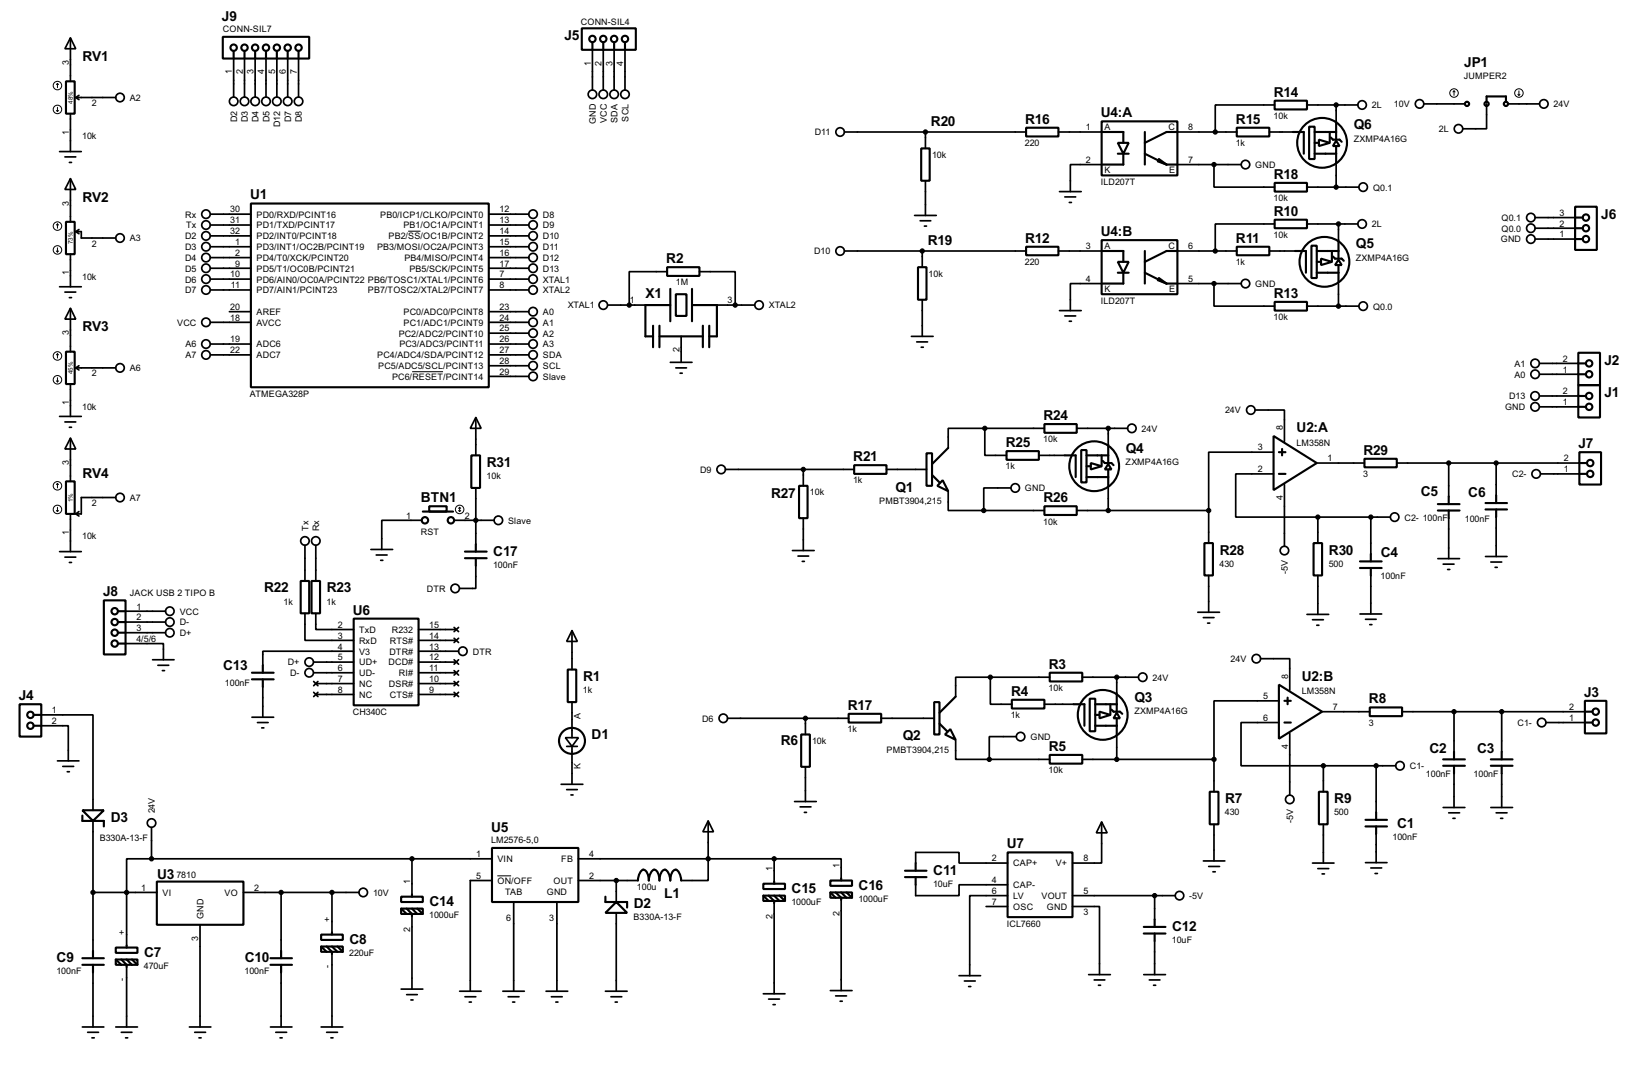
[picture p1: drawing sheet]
<svg xmlns="http://www.w3.org/2000/svg" width="383mm" height="256mm" viewBox="0 0 383 256" stroke-linecap="round" stroke-linejoin="round" font-family="sans-serif">
<g fill="none" stroke="#000" stroke-width=".4">
<path d="M16.6 8.9l1.2 2.6h-2.5zM16.6 8.9v10.2M54.9 13.8v9M57.5 13.8v9M60 13.8v9M62.5 13.8v9M65.1 13.8v9M67.6 13.8v9M70.2 13.8v9M139.2 11.7v9.4M141.8 11.7v9.4M144.3 11.7v9.4"/>
<path d="M146.9 11.7v9.4M14 35.6h5.1M15.3 36.9h2.5M16.3 38.2h.5M16.6 26.7v8.9M17.8 22.9h9.4M17.8 22.9l.8 .5M18.6 22.4l-.8 .5M198.4 31h42.7M217.5 31v3.9M248.7 31h10.2M258.9 38.7h-7.4v6.3"/>
<path d="M276.7 31h13.9M276.7 38.7h14.9M285.3 38.7v5.3h14.2M298.3 31h5.5M299.5 24.7h-13.9v6.3M307.1 24.7h12M314 24.7v3.8M314 38.7v5.3M334.6 24.4h9.6M349.3 24.4v5.9h-5.6M354.4 24.4h7.4M16.6 42l1.2 2.5h-2.5z"/>
<path d="M16.6 42v10.1M16.6 59.7v7.7M17.8 54.4h1.3v1.5h8.1M17.8 54.4l.8 .5M18.6 53.9l-.8 .5M49.5 50.3h9.5M49.5 52.9h9.5M49.5 58h9.5M49.5 55.4h9.5M114.9 50.3h9.4M114.9 52.9h9.4M114.9 58h9.4"/>
<path d="M114.9 55.4h9.4M198.4 59h42.7M214.9 50.6h5.1M216.2 51.9h2.5M216.7 59v3.8M217.2 53.1h.5M217.5 42.5v8.1M248.7 59h10.2M249 45h5.1M250.2 46.3h2.6M251.3 47.6h.5M276.7 59h13.9"/>
<path d="M298.3 59h6M299.5 52.6h-13.9v6.4M307.1 52.6h12M307.1 44h12.2M314.5 52.6v3.8M360.7 56.2h9.4M360.7 53.6h9.4M360.7 51.1h9.4M14 67.4h5.1M15.3 68.6h2.5M16.3 69.9h.5M16.6 72.4l1.2 2.6h-2.5z"/>
<path d="M16.6 72.4v10.2M49.5 65.6h9.5M49.5 63h9.5M49.5 60.5h9.5M49.5 68.1h9.5M49.5 75.7h9.5M53.9 73.2h5.1M114.9 65.6h9.4M114.9 63h9.4M114.9 60.5h9.4M114.9 68.1h9.4M114.9 78.3h9.4"/>
<path d="M114.9 75.7h9.4M114.9 73.2h9.4M142.8 71.7h8.9M156.8 63.8h-8.9v7.9M160.1 79v6.1M164.4 63.8h8.4v7.9M168.5 71.7h8.8M214.2 79h5.1M216.7 70.4v8.6M249 73h5.1M250.2 74.2h2.6M251.3 75.5h.5"/>
<path d="M258.9 66.6h-7.4v6.4M276.7 66.6h14.9M285.3 66.6v5.3h14.2M307.1 71.9h12.2M314.5 66.6v5.3M14 97.8h5.1M15.3 99.1h2.5M16.6 90.2v7.6M17.8 86.4h9.4M17.8 86.4l.8 .5M18.6 85.9l-.8 .5M49.5 83.4h9.5"/>
<path d="M49.5 80.8h9.5M111.8 98.1l1.3 2.5h-2.6zM111.8 98.1v8.9M114.9 88.4h9.4M114.9 85.9h9.4M114.9 83.4h9.4M114.9 80.8h9.4M157.5 85.1h5.1M158.8 86.4h2.5M159.8 87.7h.5M215.4 80.3h2.6M216.5 81.6h.5"/>
<path d="M294.9 96.3h6.9v7.4M361.8 95.6h9.1M361.8 93h9.1M361.8 87.9h9.1M361.8 85.4h9.1M16.3 100.4h.5M16.6 102.9l1.2 2.6h-2.5zM16.6 102.9v10.2M27.2 116.9h-8.1v3.8h-1.3M111.8 114.6v13.2M170.5 110.3h30.2M188.8 110.3v3.8"/>
<path d="M208.3 110.3h9.4M222.8 115.4v4.5h8.4M231.2 119.9h14.2M231.4 100.6v6.4h5.1M231.4 100.6h-8.6v4.6M231.4 100.6h14M237.5 114.6h-6.3v5.3M244.1 107h6.1M253 100.6h12M253 119.9h31M260.4 100.6v3.8M260.4 114.6v5.3"/>
<path d="M284 119.9v7.7M299.3 111.3h-8.9v10.2h19.3M299.3 106.2h-15.3v13.7M301.8 113.8v14.5M309.4 108.8h11.2M328.2 108.8h42.9M340.4 108.8v7.8M351.6 108.8v7.6M362 111.3h9.1M14 129.6h5.1M15.3 130.9h2.5M16.3 132.1h.5"/>
<path d="M16.6 120.7v8.9M17.8 120.7l.8 .5M18.6 120.2l-.8 .5M71.7 128.1v8.4M74.2 128.1v8.4M87.2 129.1h5.1M88.4 130.4h2.6M89.5 131.6h.5M99.1 122.2h-9.4v6.9M106.7 122.2h9.4M111.8 132.9v5.3h-3.8M186.2 129.3h5.1"/>
<path d="M187.5 130.6h2.5M188.5 131.9h.5M188.8 121.7v7.6M284 135.2v8.6M309.7 121.5v6.1M309.7 135.2v9.1M309.7 121.5h17M322.1 121.5v8.6M322.1 135.2v9M337.9 131.2h5.1M339.1 132.5h2.6M340.2 133.8h.5"/>
<path d="M340.4 121.7v9.5M349.1 130.7h5M350.3 132h2.6M351.3 133.3h.5M351.6 121.5v9.2M29.5 151.2h8.9v3.8M29.5 146.1h9.4M29.5 148.6h9.4M29.5 143.6h9.4M35.9 155h5M37.1 156.3h2.6M38.2 157.5h.5"/>
<path d="M71.7 144.1v6.3h11.4M73.7 155.5h9.4M73.7 158h9.4M74.2 144.1v3.8h8.9M83.1 153h-21.3v3.3M98.4 155.5h8.8M98.4 158h8.8M98.4 147.9h8.8M98.4 150.4h8.8M98.4 153h9.4M106.7 157.5l1.1 1.1M106.7 155l1.1 1"/>
<path d="M106.7 149.9l1.1 1M106.7 147.4l1.1 1M107.8 157.5l-1.1 1.1M107.8 155l-1.1 1M107.8 149.9l-1.1 1M107.8 147.4l-1.1 1M134.4 148.1l1.3 2.6h-2.5zM134.4 148.1v9.2M232.7 159.1v6.3h5.1M232.7 159.1h-8.1v4.5M232.7 159.1h14M254.3 159.1h13.2"/>
<path d="M262.4 159.1v3.8M281.5 143.8h5.1M282.8 145.1h2.5M283.8 146.4h.5M296.2 154.7h6.9v7.4M307.1 144.3h5.1M308.4 145.6h2.6M309.4 146.9h.5M319.6 144.2h5.1M320.9 145.5h2.5M321.9 146.7h.5M9.7 167.9h12.2v22.4"/>
<path d="M9.7 170.5h6.4v8.2M13.5 178.7h5.1M59.2 168.5h5.1M60.5 169.7h2.5M61.5 171h.5M61.8 161.3v7.2M73.7 160.1l1 1M73.7 162.6l1 1M74.2 160.6h8.9M74.2 163.1h8.9M74.7 160.1l-1 1M74.7 162.6l-1 1"/>
<path d="M98.4 160.6h8.8M98.4 163.1h8.8M106.7 162.6l1.1 1M106.7 160.1l1.1 1M107.8 162.6l-1.1 1M107.8 160.1l-1.1 1M132.9 173.3h3l-1.5 2zM133.2 175.3h2.5M134.4 164.9v8.4M134.4 175.3v8.9M171 168.7h28.4M189.3 168.7v3.8"/>
<path d="M207.1 168.7h12.4M224.6 173.8v4.6h7.9M232.5 178.4h14.2M238.8 173h-6.3v5.4M245.4 165.4h6.9M254.3 178.4h31M262.4 173v5.4M285.3 178.4v7.6M300.5 169.7h-8.9v10.2h19.4M300.5 164.6h-15.2v13.8M303.1 172.3v14.4M310.7 167.2h11.2"/>
<path d="M311 179.9v6.1M311 179.9h17M323.4 179.9v10.9M329.5 167.2h42.9M341.7 167.2v9.4M352.9 167.2v9.4M363.3 169.7h9.1M14.8 180h2.5M15.8 181.3h.5M21.9 192.8v30.5M35.6 194.4v7.3M131.9 184.2h5.1"/>
<path d="M133.2 185.5h2.5M134.2 186.7h.5M166.4 192.8l1.3 2.6h-2.5zM166.4 192.8v14h-6.3M186.7 188.3h5.1M188 189.5h2.6M189 190.8h.5M189.3 180.1v8.2M258.9 193.1l1.3 2.5h-2.6zM258.9 193.1v9.6h-6.9M285.3 193.6v8.6M311 193.6v9.1"/>
<path d="M323.4 195.9v6.7M339.1 189.7h5.1M340.4 190.9h2.6M341.4 192.2h.5M341.7 181.7v8M350.3 189.7h5.1M351.6 190.9h2.5M352.6 192.2h.5M352.9 181.7v8M21.9 209.6h15M35.6 201.7h-5.8v20.4M35.6 201.7h80"/>
<path d="M47 217.2v24M57.2 209.6h27.2M66.1 209.6v13.7M78 209.6v9.4M96.8 201.7v8.4M96.8 215.2v17.1M115.6 206.8h-5.1v26M120.7 211.9v20.9M130.9 211.9v20.9M135.9 206.8h14M135.9 201.7h46M144.8 206.8v5.1"/>
<path d="M144.8 214.4v18.4M181.9 201.7h15.8v4.6M181.9 201.7v5.4M181.9 212.1v21.3M197.7 211.4v21.3M215.2 202.7v-2.5h10.2v2.5h11.4M215.2 207.8v2.6h10.2v-2.6h11.4M231.7 212.9h5.1M236.8 210.4h-8.9v18.8M252 212.9h6.4v16M252 210.4h24.2M271.3 210.4v5.6"/>
<path d="M282.8 202.2h5M284 203.5h2.6M285 204.8h.6M308.4 202.7h5.1M309.7 204h2.5M310.7 205.3h.5M320.9 202.6h5M322.1 203.9h2.6M323.1 205.2h.6M21.9 228.4v12.8M29.8 227.1v14.1M66.1 228.4v12.8"/>
<path d="M78 224.1v17.1M94.3 232.3h5.1M95.6 233.6h2.5M96.6 234.9h.5M108 232.8h5.1M109.3 234.1h2.5M110.3 235.4h.5M118.2 232.8h5M119.4 234.1h2.6M120.5 235.4h.5M128.3 232.8h5.1M129.6 234.1h2.5"/>
<path d="M130.6 235.4h.5M142.3 232.8h5.1M143.6 234.1h2.5M144.6 235.4h.5M179.4 233.4h5.1M180.6 234.7h2.6M181.7 236h.5M195.1 232.7h5.1M196.4 233.9h2.5M197.4 235.2h.5M225.4 229.2h5M226.6 230.4h2.6"/>
<path d="M227.6 231.7h.5M255.8 228.9h5.1M257.1 230.2h2.5M258.1 231.4h.5M268.8 228.9h5.1M270.1 230.2h2.5M271.1 231.4h.5M271.3 221v7.9M19.4 241.2h5M20.6 242.5h2.6M21.6 243.8h.6M27.2 241.2h5.1"/>
<path d="M28.5 242.5h2.5M29.5 243.8h.5M44.5 241.2h5.1M45.8 242.5h2.5M46.8 243.8h.5M63.6 241.2h5M64.8 242.5h2.6M65.8 243.8h.5M75.5 241.2h5.1M76.8 242.5h2.5M77.8 243.8h.5"/>
<circle cx="28.2" cy="22.9" r="1"/>
<circle cx="54.9" cy="23.8" r="1"/>
<circle cx="57.4" cy="23.8" r="1"/>
<circle cx="59.9" cy="23.8" r="1"/>
<circle cx="62.5" cy="23.8" r="1"/>
<circle cx="65" cy="23.8" r="1"/>
<circle cx="67.6" cy="23.8" r="1"/>
<circle cx="70.1" cy="23.8" r="1"/>
<circle cx="139.2" cy="22.2" r="1"/>
<circle cx="141.7" cy="22.2" r="1"/>
<circle cx="144.3" cy="22.2" r="1"/>
<circle cx="146.8" cy="22.2" r="1"/>
<circle cx="197.4" cy="31" r="1"/>
<circle cx="292.6" cy="38.7" r="1"/>
<circle cx="320" cy="24.7" r="1"/>
<circle cx="333.5" cy="24.4" r="1"/>
<circle cx="342.7" cy="30.3" r="1"/>
<circle cx="362.7" cy="24.4" r="1"/>
<circle cx="28.2" cy="55.9" r="1"/>
<circle cx="48.4" cy="50.3" r="1"/>
<circle cx="48.4" cy="52.9" r="1"/>
<circle cx="48.4" cy="55.4" r="1"/>
<circle cx="48.4" cy="58" r="1"/>
<circle cx="125.2" cy="50.3" r="1"/>
<circle cx="125.2" cy="58" r="1"/>
<circle cx="125.2" cy="52.9" r="1"/>
<circle cx="125.2" cy="55.4" r="1"/>
<circle cx="197.4" cy="59" r="1"/>
<circle cx="320" cy="52.6" r="1"/>
<circle cx="320.3" cy="44" r="1"/>
<circle cx="359.7" cy="51.1" r="1"/>
<circle cx="359.7" cy="56.2" r="1"/>
<circle cx="359.7" cy="53.6" r="1"/>
<circle cx="48.4" cy="75.7" r="1"/>
<circle cx="48.4" cy="63" r="1"/>
<circle cx="48.4" cy="60.5" r="1"/>
<circle cx="48.4" cy="68.1" r="1"/>
<circle cx="48.4" cy="65.6" r="1"/>
<circle cx="125.2" cy="60.5" r="1"/>
<circle cx="125.2" cy="78.3" r="1"/>
<circle cx="125.2" cy="75.7" r="1"/>
<circle cx="125.2" cy="63" r="1"/>
<circle cx="125.2" cy="68.1" r="1"/>
<circle cx="125.2" cy="65.6" r="1"/>
<circle cx="125.2" cy="73.2" r="1"/>
<circle cx="141.7" cy="71.7" r="1"/>
<circle cx="178.3" cy="71.7" r="1"/>
<circle cx="292.6" cy="66.6" r="1"/>
<circle cx="320.3" cy="71.9" r="1"/>
<circle cx="28.2" cy="86.4" r="1"/>
<circle cx="48.4" cy="80.8" r="1"/>
<circle cx="48.4" cy="83.4" r="1"/>
<circle cx="125.2" cy="80.8" r="1"/>
<circle cx="125.2" cy="85.9" r="1"/>
<circle cx="125.2" cy="88.4" r="1"/>
<circle cx="125.2" cy="83.4" r="1"/>
<circle cx="293.9" cy="96.3" r="1"/>
<circle cx="360.7" cy="95.6" r="1"/>
<circle cx="360.7" cy="87.9" r="1"/>
<circle cx="360.7" cy="85.4" r="1"/>
<circle cx="360.7" cy="93" r="1"/>
<circle cx="28.2" cy="116.9" r="1"/>
<circle cx="169.4" cy="110.3" r="1"/>
<circle cx="238.5" cy="114.6" r="1"/>
<circle cx="265.9" cy="100.6" r="1"/>
<circle cx="360.9" cy="111.3" r="1"/>
<circle cx="71.6" cy="127.1" r="1"/>
<circle cx="74.2" cy="127.1" r="1"/>
<circle cx="106.9" cy="138.2" r="1"/>
<circle cx="117.1" cy="122.2" r="1"/>
<circle cx="301.8" cy="129.3" r="1"/>
<circle cx="327.7" cy="121.5" r="1"/>
<circle cx="39.9" cy="143.6" r="1"/>
<circle cx="39.9" cy="146.1" r="1"/>
<circle cx="39.9" cy="148.6" r="1"/>
<circle cx="72.6" cy="158" r="1"/>
<circle cx="72.6" cy="155.5" r="1"/>
<circle cx="108.7" cy="153" r="1"/>
<circle cx="268.5" cy="159.1" r="1"/>
<circle cx="295.2" cy="154.7" r="1"/>
<circle cx="169.9" cy="168.7" r="1"/>
<circle cx="239.8" cy="173" r="1"/>
<circle cx="328.9" cy="179.9" r="1"/>
<circle cx="362.2" cy="169.7" r="1"/>
<circle cx="35.6" cy="193.3" r="1"/>
<circle cx="303" cy="187.8" r="1"/>
<circle cx="85.3" cy="209.6" r="1"/>
<circle cx="277.1" cy="210.4" r="1"/>
</g>
<g fill="none" stroke="#000" stroke-width=".5">
<path d="M15.5 19.1h2.1v7.6h-2.1zM52.4 8.7h20.3v5.1h-20.3zM54.9 12v1.8M57.5 12v1.8M60 12v1.8M62.5 12v1.8M65.1 12v1.8M67.6 12v1.8M70.2 12v1.8M136.7 6.7h12.7v5h-12.7zM139.2 10v1.7M141.8 10v1.7"/>
<path d="M144.3 10v1.7M146.9 10v1.7M216.5 34.9h2v7.6h-2zM241.1 30h7.6v2.1h-7.6zM258.9 28.5h17.8v12.7h-17.8zM258.9 31h5.1v2.6M262.7 33.6h2.5l-1.2 2.5zM262.7 36.1h2.5M264 36.1v2.6h-5.1M269 31v7.7M269 36.1l5.1 2.6M272.1 37.9l2 .8"/>
<path d="M272.3 37.4l1.8 1.3M274.1 38.7h2.6M276.7 31h-2.6l-5.1 2.6M290.6 30h7.7v2.1h-7.7zM299.5 23.7h7.6v2h-7.6zM303.8 31h2.6v5.1M307.6 29.8h1.3v7.6h-1.3zM308.9 36.1h5.1M308.9 31h5.1M308.9 33.6h1M309.9 32.8l2.6 .8-2.6 .7zM312.5 31v2.6"/>
<path d="M312.7 32.3l.5 .5h1.6l.5 .5M314 33.1l.8 1.2h-1.6zM314 28.5v4.3M314 34.3v4.1M349.3 23.9v-1.2h4.6v1.2M15.5 52.1h2.1v7.6h-2.1zM59 47.8h55.9v43.2h-55.9zM241.1 58h7.6v2h-7.6zM258.9 56.4h17.8v12.7h-17.8zM258.9 59h5.1v2.5M269 59v7.6M276.7 59h-2.6l-5.1 2.5"/>
<path d="M290.6 58h7.7v2h-7.7zM299.5 51.6h7.6v2h-7.6zM299.5 43h7.6v2h-7.6zM304.3 59h2.6v5.1M308.2 57.7h1.2v7.6h-1.2zM309.4 59h5.1M313 59v2.5M314.5 56.4v4.4M370.1 48.6h5.1v10.1h-5.1zM370.1 56.2h1.8M370.1 53.6h1.8M370.1 51.1h1.8"/>
<path d="M153.5 76.5v5.1M155 76.5v5.1M155 79h10.2M156.8 62.8h7.6v2h-7.6zM157.5 67.9v7.6M157.5 71.7h-5.8v7.3h1.8M158.8 69.1h2.5v5.1h-2.5zM162.6 67.9v7.6M162.6 71.7h5.9v7.3h-1.8M165.2 76.5v5.1M166.7 76.5v5.1M215.7 62.8h2v7.6h-2z"/>
<path d="M262.7 61.5h2.5l-1.2 2.6zM262.7 64.1h2.5M264 64.1v2.5h-5.1M269 64.1l5.1 2.5M272.1 65.8l2 .8M272.3 65.3l1.8 1.3M274.1 66.6h2.6M299.5 70.9h7.6v2.1h-7.6zM309.4 64.1h5.1M309.4 61.5h1M310.4 60.8l2.6 .7-2.6 .8zM313.2 60.3l.5 .5h1.6l.5 .5"/>
<path d="M314.5 61l.8 1.3h-1.6zM314.5 62.3v4M15.5 82.6h2.1v7.6h-2.1zM245.4 99.6h7.6v2.1h-7.6zM370.9 90.5h5.1v7.6h-5.1zM370.9 82.9h5.1v7.6h-5.1zM370.9 95.6h1.8M370.9 93h1.8M370.9 87.9h1.8M370.9 85.4h1.8M15.5 113.1h2.1v7.6h-2.1zM100.9 118.9h4.1v1.3h-4.1z"/>
<path d="M110.8 107h2v7.6h-2zM187.8 114.1h2v7.6h-2zM200.7 109.3h7.6v2h-7.6zM217.7 106.5h1.3v7.6h-1.3zM219 111.6l1.8 1.7M221.5 112.8l1.3 2.6-2.5-1.3zM222.8 105.2l-3.8 3.8M236.5 106h7.6v2h-7.6zM245.4 118.9h7.6v2.1h-7.6zM250.2 107h2.6v5.1M254.1 105.7h1.2v7.6h-1.2zM255.3 107h5.1"/>
<path d="M255.3 112.1h5.1M255.3 109.5h1M256.3 108.8l2.6 .7-2.6 .8zM258.9 107v2.5M259.1 108.3l.5 .5h1.6l.5 .5M260.4 109l.8 1.3h-1.6zM260.4 104.4v4.4M260.4 110.3v4.1M299.3 102.4l10.1 6.4-10.1 6.3zM300.5 111.3h1.6M300.5 106.2h1.6M301.3 105.5v1.5"/>
<path d="M320.6 107.8h7.6v2h-7.6zM337.9 118.4h5.1M337.9 119.9h5.1M340.4 116.6v1.8M340.4 119.9v1.8M349.1 118.2h5M349.1 119.7h5M351.6 116.4v1.8M351.6 119.7v1.8M371.1 106.2h5.1v7.6h-5.1zM371.1 111.3h1.8M371.1 108.8h1.8"/>
<path d="M70.7 136.5h2v7.6h-2zM73.2 136.5h2v7.6h-2zM99.4 120.2h7.1M109.3 129.6h5.1M109.3 131.1h5.1M111.8 127.8v1.8M111.8 131.1v1.8M283 127.6h2v7.6h-2zM308.7 127.6h2v7.6h-2zM319.6 131.9h5.1M319.6 133.4h5.1M322.1 130.1v1.8"/>
<path d="M322.1 133.4v1.8M24.4 141h5.1v12.7h-5.1zM27.7 143.6h1.8M27.7 146.1h1.8M27.7 148.6h1.8M27.7 151.2h1.8M59.2 158h5.1M59.2 159.6h5.1M61.8 156.3v1.7M61.8 159.6v1.7M83.1 145.3h15.3v20.4h-15.3zM133.4 157.3h2v7.6h-2z"/>
<path d="M246.7 158h7.6v2.1h-7.6zM4.6 165.4h5.1v7.6h-5.1zM7.9 167.9h1.8M7.9 170.5h1.8M188.3 172.5h2v7.6h-2zM199.4 167.7h7.7v2h-7.7zM219.5 164.9h1.3v7.6h-1.3zM220.8 170l1.8 1.8M222.1 172.5l1.2-1.2 1.3 2.5zM224.6 163.6l-3.8 3.8M237.8 164.4h7.6v2h-7.6zM246.7 177.3h7.6v2.1h-7.6z"/>
<path d="M252.3 165.4h2.5v5.1M256.1 164.1h1.3v7.7h-1.3zM257.4 167.9h1M257.4 170.5h5M257.4 165.4h5M258.4 167.2l2.5 .7-2.5 .8zM260.9 165.4v2.5M261.2 166.7l.5 .5h1.5l.5 .5M262.4 167.4l.8 1.3h-1.5zM262.4 162.9v4.3M262.4 168.7v4.1M300.5 160.8l10.2 6.4-10.2 6.3z"/>
<path d="M301.8 169.7h1.5M301.8 164.6h1.5M302.6 163.9v1.5M321.9 166.2h7.6v2h-7.6zM339.1 178.4h5.1M339.1 179.9h5.1M341.7 176.6v1.8M341.7 179.9v1.8M350.3 178.4h5.1M350.3 179.9h5.1M352.9 176.6v1.8M352.9 179.9v1.8"/>
<path d="M372.4 164.6h5.1v7.7h-5.1zM372.4 169.7h1.8M372.4 167.2h1.8M19.4 190.3h5l-2.5 2.5zM19.4 191.6v1.2h5v1.3M115.6 199.2h20.3v12.7h-20.3zM284.3 186h2v7.6h-2zM309.9 186h2.1v7.6h-2.1zM320.9 192.6h5M320.9 194.1h5M323.4 190.8v1.8M323.4 194.1v1.8"/>
<path d="M36.9 207.1h20.3v10.1h-20.3zM75.5 219.5h5.1v1.3h-5.1zM78 219v.5M94.3 210.6h5.1v1.3h-5.1zM94.3 213.4h5.1v1.3h-5.1zM94.3 213.4l1.3 1.3M95.6 213.4l1.2 1.3v.5M96.8 210.1v.5M96.8 213.4l1.3 1.3M98.1 213.4l1.3 1.3M142.3 210.6v1.3h5.1v1.3M144.8 211.9l2.6 2.5h-5.1z"/>
<path d="M149.9 206.8a2.68 2.68 0 0 1 1.3-2.5 2.33 2.33 0 0 1 1.3 2.5 2.68 2.68 0 0 1 1.2-2.5 2.31 2.31 0 0 1 1.3 2.5 2.33 2.33 0 0 1 1.3-2.5 2.68 2.68 0 0 1 1.2 2.5 2.27 2.27 0 0 1 1.3-2.5 2.68 2.68 0 0 1 1.3 2.5M179.4 207.6h5.1v1.2h-5.1zM179.4 210.4h5.1v1.2h-5.1zM179.4 210.4l1.2 1.2M180.6 210.4l1.3 1.2v.5M181.9 207.1v.5M181.9 210.4l1.3 1.2M183.2 210.4l1.3 1.2M195.1 206.8h5.1v1.3h-5.1zM195.1 209.6h5.1v1.3h-5.1zM195.1 209.6l1.3 1.3M196.4 209.6l1.3 1.3v.5"/>
<path d="M197.7 206.3v.5M197.7 209.6l1.2 1.3M198.9 209.6l1.3 1.3M212.7 204.5h5M212.7 206h5M215.2 202.7v1.8M215.2 206v1.8M236.8 200.2h15.2v15.2h-15.2zM268.8 217.7h5.1M268.8 219.3h5.1M271.3 216v1.7M271.3 219.3v1.7"/>
<path d="M19.4 225.1h5M19.4 226.6h5M21.9 223.3v1.8M21.9 226.6v1.8M27.2 222.6h5.1v1.2h-5.1zM27.2 225.4h5.1v1.2h-5.1zM27.2 225.4l1.3 1.2M28.5 225.4l1.3 1.2v.5M29.8 222.1v.5M29.8 225.4l1.2 1.2M31 225.4l1.3 1.2M63.6 225.1h5"/>
<path d="M63.6 226.6h5M66.1 223.3v1.8M66.1 226.6v1.8M75.5 222.3h5.1v1.3h-5.1zM75.5 222.3l1.3 1.3M76.8 222.3l1.2 1.3v.5M78 222.3l1.3 1.3M79.3 222.3l1.3 1.3"/>
<circle cx="54.9" cy="11.2" r=".75"/>
<circle cx="57.4" cy="11.2" r=".75"/>
<circle cx="59.9" cy="11.2" r=".75"/>
<circle cx="62.5" cy="11.2" r=".75"/>
<circle cx="65" cy="11.2" r=".75"/>
<circle cx="67.6" cy="11.2" r=".75"/>
<circle cx="70.1" cy="11.2" r=".75"/>
<circle cx="139.2" cy="9.2" r=".75"/>
<circle cx="141.7" cy="9.2" r=".75"/>
<circle cx="144.3" cy="9.2" r=".75"/>
<circle cx="146.8" cy="9.2" r=".75"/>
<circle cx="310.6" cy="33.6" r="5.9"/>
<circle cx="344.7" cy="24.4" r=".5"/>
<circle cx="349.3" cy="24.4" r=".5"/>
<circle cx="353.8" cy="24.4" r=".5"/>
<circle cx="372.6" cy="53.6" r=".75"/>
<circle cx="372.6" cy="51.1" r=".75"/>
<circle cx="372.6" cy="56.2" r=".75"/>
<circle cx="311.2" cy="61.5" r="5.9"/>
<circle cx="373.4" cy="95.6" r=".75"/>
<circle cx="373.4" cy="87.9" r=".75"/>
<circle cx="373.4" cy="85.4" r=".75"/>
<circle cx="373.4" cy="93" r=".75"/>
<circle cx="257.1" cy="109.5" r="5.9"/>
<circle cx="373.6" cy="111.3" r=".75"/>
<circle cx="373.6" cy="108.8" r=".75"/>
<circle cx="99.8" cy="122.2" r=".75"/>
<circle cx="105.9" cy="122.2" r=".75"/>
<circle cx="26.9" cy="143.6" r=".75"/>
<circle cx="26.9" cy="146.1" r=".75"/>
<circle cx="26.9" cy="148.6" r=".75"/>
<circle cx="26.9" cy="151.2" r=".75"/>
<circle cx="7.1" cy="167.9" r=".75"/>
<circle cx="7.1" cy="170.5" r=".75"/>
<circle cx="134.4" cy="174" r="3.1"/>
<circle cx="259.1" cy="167.9" r="5.9"/>
<circle cx="374.9" cy="167.2" r=".75"/>
<circle cx="374.9" cy="169.7" r=".75"/>
</g>
<g fill="none" stroke="#000" stroke-width=".23">
<path d="M13.5 19.6l-.2 .3M13.5 19.6l.3 .3M13.5 19.6v1M13.3 26l.2 .2M13.5 25.2v1M13.8 26l-.3 .2M341.7 21.4l-.3 .2M341.7 21.4l.2 .2M341.7 21.4v1M356.7 22.2l.2 .2M356.9 21.4v1M357.2 22.2l-.3 .2"/>
<path d="M13.3 59l.2 .2M13.5 52.6v1M13.5 58.2v1M13.5 52.6l-.2 .3M13.5 52.6l.3 .3M13.8 59l-.3 .2M95.9 54.3h2.9M13.3 89.5l.2 .2M13.5 83.1v1M13.5 88.7v1M13.5 83.1l-.2 .3M13.5 83.1l.3 .3"/>
<path d="M13.8 89.5l-.3 .2M96.9 87.3h7.2M13.3 119.9l.2 .3M13.5 113.6v1M13.5 119.2v1M13.5 113.6l-.2 .2M13.5 113.6l.3 .2M13.8 119.9l-.3 .3M107.8 119.9l.2 .3M108 119.2v1M108 119.2l-.2 .2M108 119.2l.3 .2"/>
<path d="M108.3 119.9l-.3 .3M116.9 205.7h3.2"/>
<circle cx="13.5" cy="25.7" r="1"/>
<circle cx="13.5" cy="20.1" r="1"/>
<circle cx="341.6" cy="21.9" r="1"/>
<circle cx="356.9" cy="21.9" r="1"/>
<circle cx="13.5" cy="58.7" r="1"/>
<circle cx="13.5" cy="53.1" r="1"/>
<circle cx="13.5" cy="83.6" r="1"/>
<circle cx="13.5" cy="89.2" r="1"/>
<circle cx="13.5" cy="114.1" r="1"/>
<circle cx="13.5" cy="119.7" r="1"/>
<circle cx="108" cy="119.7" r="1"/>
</g>
<g fill="#000" stroke="#000" stroke-width=".25">
<circle cx="217.4" cy="31" r=".5"/>
<circle cx="285.2" cy="38.7" r=".5"/>
<circle cx="285.5" cy="31" r=".5"/>
<circle cx="313.9" cy="24.7" r=".5"/>
<circle cx="216.7" cy="59" r=".5"/>
<circle cx="285.5" cy="59" r=".5"/>
<circle cx="313.9" cy="44" r=".5"/>
<circle cx="314.5" cy="52.6" r=".5"/>
<circle cx="147.8" cy="71.7" r=".5"/>
<circle cx="172.7" cy="71.7" r=".5"/>
<circle cx="285.2" cy="66.6" r=".5"/>
<circle cx="314.5" cy="71.9" r=".5"/>
<circle cx="188.7" cy="110.3" r=".5"/>
<circle cx="231.1" cy="119.9" r=".5"/>
<circle cx="231.4" cy="100.6" r=".5"/>
<circle cx="260.4" cy="119.9" r=".5"/>
<circle cx="260.4" cy="100.6" r=".5"/>
<circle cx="284" cy="119.9" r=".5"/>
<circle cx="340.4" cy="108.8" r=".5"/>
<circle cx="351.5" cy="108.8" r=".5"/>
<circle cx="111.8" cy="122.2" r=".5"/>
<circle cx="309.6" cy="121.5" r=".5"/>
<circle cx="322.1" cy="121.5" r=".5"/>
<circle cx="232.7" cy="159.1" r=".5"/>
<circle cx="262.4" cy="159.1" r=".5"/>
<circle cx="189.2" cy="168.7" r=".5"/>
<circle cx="232.4" cy="178.4" r=".5"/>
<circle cx="262.4" cy="178.4" r=".5"/>
<circle cx="285.2" cy="178.4" r=".5"/>
<circle cx="310.9" cy="179.9" r=".5"/>
<circle cx="323.3" cy="179.9" r=".5"/>
<circle cx="341.6" cy="167.2" r=".5"/>
<circle cx="352.8" cy="167.2" r=".5"/>
<circle cx="21.8" cy="209.6" r=".5"/>
<circle cx="29.7" cy="209.6" r=".5"/>
<circle cx="35.6" cy="201.7" r=".5"/>
<circle cx="66" cy="209.6" r=".5"/>
<circle cx="78" cy="209.6" r=".5"/>
<circle cx="96.8" cy="201.7" r=".5"/>
<circle cx="144.8" cy="206.8" r=".5"/>
<circle cx="166.4" cy="201.7" r=".5"/>
<circle cx="181.9" cy="201.7" r=".5"/>
<circle cx="271.3" cy="210.4" r=".5"/>
</g>
<g font-size="3.6">
<text x="52.2" y="5">J9</text>
<text x="132.7" y="9.4">J5</text>
<text x="19.4" y="14.4">RV1</text>
<text x="344" y="15.7">JP1</text>
<text x="299.3" y="22.7">R14</text>
<text x="218.8" y="29.6">R20</text>
<text x="240.9" y="29">R16</text>
<text x="258.7" y="27.5">U4:A</text>
<text x="290.4" y="29">R15</text>
<text x="318.1" y="30.4">Q6</text>
<text x="299.3" y="42">R18</text>
<text x="19.4" y="47.4">RV2</text>
<text x="58.8" y="46.9">U1</text>
<text x="299.3" y="50.7">R10</text>
<text x="376.3" y="51.4">J6</text>
<text x="218" y="57.6">R19</text>
<text x="240.9" y="57">R12</text>
<text x="258.7" y="55.4">U4:B</text>
<text x="290.4" y="57">R11</text>
<text x="318.6" y="58.4">Q5</text>
<text x="156.6" y="61.8">R2</text>
<text x="151.7" y="70.1">X1</text>
<text x="299.3" y="69.9">R13</text>
<text x="19.4" y="77.9">RV3</text>
<text x="377" y="85.7">J2</text>
<text x="377" y="93.3">J1</text>
<text x="245.2" y="98.7">R24</text>
<text x="304.7" y="101.5">U2:A</text>
<text x="236.3" y="105">R25</text>
<text x="264.5" y="106.4">Q4</text>
<text x="320.4" y="106.8">R29</text>
<text x="370.9" y="105.3">J7</text>
<text x="19.4" y="112.2">RV4</text>
<text x="114.4" y="109.7">R31</text>
<text x="200.5" y="108.3">R21</text>
<text x="98.9" y="118">BTN1</text>
<text x="181.2" y="117.1">R27</text>
<text x="210.4" y="115.5">Q1</text>
<text x="245.2" y="118">R26</text>
<text x="333.9" y="116.5">C5</text>
<text x="345" y="116.8">C6</text>
<text x="115.9" y="130.5">C17</text>
<text x="286.6" y="130.3">R28</text>
<text x="312.3" y="130.3">R30</text>
<text x="324.5" y="130.8">C4</text>
<text x="24.2" y="140.1">J8</text>
<text x="62.1" y="139.1">R22</text>
<text x="76.8" y="139.1">R23</text>
<text x="82.9" y="144.4">U6</text>
<text x="52.4" y="157.4">C13</text>
<text x="137" y="160">R1</text>
<text x="246.5" y="157.1">R3</text>
<text x="305.9" y="159.9">U2:B</text>
<text x="4.4" y="164.5">J4</text>
<text x="199.2" y="166.7">R17</text>
<text x="237.6" y="163.4">R4</text>
<text x="266.6" y="164.8">Q3</text>
<text x="321.7" y="165.2">R8</text>
<text x="372.2" y="163.7">J3</text>
<text x="139" y="173.7">D1</text>
<text x="212.2" y="173.9">Q2</text>
<text x="183.5" y="175">R6</text>
<text x="246.5" y="176.4">R5</text>
<text x="335.9" y="177">C2</text>
<text x="347.1" y="177">C3</text>
<text x="287.9" y="188.7">R7</text>
<text x="313.5" y="188.7">R9</text>
<text x="26" y="193">D3</text>
<text x="115.4" y="195.5">U5</text>
<text x="328.3" y="194.5">C1</text>
<text x="236.6" y="199.3">U7</text>
<text x="36.9" y="206.5">U3</text>
<text x="186" y="209.8">C15</text>
<text x="201.8" y="209">C16</text>
<text x="219.3" y="205.4">C11</text>
<text x="100.9" y="212.8">C14</text>
<text x="148.9" y="213.3">D2</text>
<text x="156.1" y="210.9">L1</text>
<text x="82.1" y="221.7">C8</text>
<text x="275.4" y="218.7">C12</text>
<text x="13.3" y="226">C9</text>
<text x="33.9" y="224.7">C7</text>
<text x="57.5" y="226">C10</text>
</g>
<g font-size="2.4">
<text x="136.5" y="5.9">CONN-SIL4</text>
<text x="52.4" y="7.6">CONN-SIL7</text>
<text x="16.2" y="15.2" transform="rotate(-90 16.2 15.2)">3</text>
<text x="54.5" y="17.5" transform="rotate(-90 54.5 17.5)">1</text>
<text x="57.1" y="17.4" transform="rotate(-90 57.1 17.4)">2</text>
<text x="59.6" y="17.5" transform="rotate(-90 59.6 17.5)">3</text>
<text x="62.1" y="17.5" transform="rotate(-90 62.1 17.5)">4</text>
<text x="64.7" y="17.5" transform="rotate(-90 64.7 17.5)">5</text>
<text x="67.2" y="17.4" transform="rotate(-90 67.2 17.4)">6</text>
<text x="69.8" y="17.5" transform="rotate(-90 69.8 17.5)">7</text>
<text x="138.8" y="15.4" transform="rotate(-90 138.8 15.4)">1</text>
<text x="141.4" y="15.4" transform="rotate(-90 141.4 15.4)">2</text>
<text x="143.9" y="15.4" transform="rotate(-90 143.9 15.4)">3</text>
<text x="146.5" y="15.4" transform="rotate(-90 146.5 15.4)">4</text>
<text x="30.5" y="23.7">A2</text>
<text x="344" y="18.6">JUMPER2</text>
<text x="21.6" y="24.9">2</text>
<text x="55.7" y="28.7" transform="rotate(-90 55.7 28.7)">D2</text>
<text x="58.3" y="28.7" transform="rotate(-90 58.3 28.7)">D3</text>
<text x="60.8" y="28.7" transform="rotate(-90 60.8 28.7)">D4</text>
<text x="63.3" y="28.7" transform="rotate(-90 63.3 28.7)">D5</text>
<text x="65.9" y="29.9" transform="rotate(-90 65.9 29.9)">D12</text>
<text x="68.4" y="28.7" transform="rotate(-90 68.4 28.7)">D7</text>
<text x="71" y="28.7" transform="rotate(-90 71 28.7)">D8</text>
<text x="140" y="29.2" transform="rotate(-90 140 29.2)">GND</text>
<text x="142.6" y="28.9" transform="rotate(-90 142.6 28.9)">VCC</text>
<text x="145.1" y="28.8" transform="rotate(-90 145.1 28.8)">SDA</text>
<text x="147.6" y="28.6" transform="rotate(-90 147.6 28.6)">SCL</text>
<text x="299.3" y="27.9">10k</text>
<text x="322.4" y="25.4">2L</text>
<text x="327.5" y="25.2">10V</text>
<text x="365.1" y="25.2">24V</text>
<text x="16.1" y="31.7" transform="rotate(-90 16.1 31.7)">1</text>
<text x="19.3" y="32.7">10k</text>
<text x="191.4" y="31.8">D11</text>
<text x="240.8" y="34.3">220</text>
<text x="255.2" y="30.6">1</text>
<text x="259.5" y="30.6">A</text>
<text x="274.6" y="30.6">C</text>
<text x="279.2" y="30.6">8</text>
<text x="290.4" y="34.3">1k</text>
<text x="318.1" y="33.2">ZXMP4A16G</text>
<text x="338.1" y="31">2L</text>
<text x="219" y="37.1">10k</text>
<text x="255.2" y="38.2">2</text>
<text x="259.5" y="40.7">K</text>
<text x="274.7" y="40.7">E</text>
<text x="279.2" y="38.2">7</text>
<text x="294.9" y="39.5">GND</text>
<text x="258.6" y="43.4">ILD207T</text>
<text x="299.3" y="47.3">10k</text>
<text x="322.6" y="44.8">Q0.1</text>
<text x="16.1" y="48.3" transform="rotate(-90 16.1 48.3)">3</text>
<text x="43.5" y="51.1">Rx</text>
<text x="43.7" y="53.6">Tx</text>
<text x="54.1" y="52.5">31</text>
<text x="54.1" y="49.9">30</text>
<text x="60.3" y="53.6">PD1/TXD/PCINT17</text>
<text x="60.3" y="51.1">PD0/RXD/PCINT16</text>
<text x="89.3" y="51.1">PB0/ICP1/CLKO/PCINT0</text>
<text x="94.8" y="53.6">PB1/OC1A/PCINT1</text>
<text x="117.4" y="49.9">12</text>
<text x="117.4" y="52.5">13</text>
<text x="127.6" y="51.1">D8</text>
<text x="127.6" y="53.6">D9</text>
<text x="322.4" y="53.4">2L</text>
<text x="352.8" y="51.9">Q0.1</text>
<text x="366.4" y="53.2">2</text>
<text x="366.4" y="50.7">3</text>
<text x="21.6" y="57.9">2</text>
<text x="30.5" y="56.7">A3</text>
<text x="43.5" y="56.2">D2</text>
<text x="43.5" y="58.8">D3</text>
<text x="54.1" y="55">32</text>
<text x="55.3" y="57.5">1</text>
<text x="60.3" y="58.8">PD3/INT1/OC2B/PCINT19</text>
<text x="60.3" y="56.2">PD2/INT0/PCINT18</text>
<text x="88.6" y="58.8">PB3/MOSI/OC2A/PCINT3</text>
<text x="91.3" y="56.2">PB2/SS/OC1B/PCINT2</text>
<text x="117.4" y="57.5">15</text>
<text x="117.4" y="55">14</text>
<text x="127.6" y="56.2">D10</text>
<text x="127.6" y="58.8">D11</text>
<text x="191.3" y="59.8">D10</text>
<text x="255.2" y="58.6">3</text>
<text x="259.5" y="58.5">A</text>
<text x="274.6" y="58.5">C</text>
<text x="279.2" y="58.6">6</text>
<text x="299.3" y="55.9">10k</text>
<text x="352.6" y="57">GND</text>
<text x="352.8" y="54.4">Q0.0</text>
<text x="366.4" y="55.7">1</text>
<text x="16.1" y="64.7" transform="rotate(-90 16.1 64.7)">1</text>
<text x="19.3" y="65.7">10k</text>
<text x="43.5" y="61.3">D4</text>
<text x="43.5" y="63.8">D5</text>
<text x="54.1" y="65.2">10</text>
<text x="55.3" y="62.6">9</text>
<text x="55.3" y="60.1">2</text>
<text x="60.3" y="63.8">PD5/T1/OC0B/PCINT21</text>
<text x="60.3" y="61.3">PD4/T0/XCK/PCINT20</text>
<text x="95" y="61.3">PB4/MISO/PCINT4</text>
<text x="96.2" y="63.8">PB5/SCK/PCINT5</text>
<text x="117.4" y="60.1">16</text>
<text x="117.4" y="62.6">17</text>
<text x="117.4" y="65.2">7</text>
<text x="127.6" y="61.3">D12</text>
<text x="127.6" y="63.8">D13</text>
<text x="218.2" y="65">10k</text>
<text x="240.8" y="62.2">220</text>
<text x="290.4" y="62.2">1k</text>
<text x="318.6" y="61.2">ZXMP4A16G</text>
<text x="43.5" y="66.3">D6</text>
<text x="43.5" y="68.9">D7</text>
<text x="54.3" y="67.7">11</text>
<text x="60.3" y="66.3">PD6/AIN0/OC0A/PCINT22 PB6/TOSC1/XTAL1/PCINT6</text>
<text x="60.3" y="68.9">PD7/AIN1/PCINT23</text>
<text x="86.4" y="68.9">PB7/TOSC2/XTAL2/PCINT7</text>
<text x="117.4" y="67.7">8</text>
<text x="127.6" y="66.3">XTAL1</text>
<text x="127.6" y="68.9">XTAL2</text>
<text x="148" y="71.3">1</text>
<text x="158.8" y="67">1M</text>
<text x="171" y="71.3">3</text>
<text x="255.2" y="66.2">4</text>
<text x="258.6" y="71.3">ILD207T</text>
<text x="259.5" y="68.7">K</text>
<text x="274.7" y="68.7">E</text>
<text x="279.2" y="66.2">5</text>
<text x="294.9" y="67.4">GND</text>
<text x="41.6" y="76.5">VCC</text>
<text x="54.1" y="75.3">18</text>
<text x="54.1" y="72.8">20</text>
<text x="60.3" y="76.5">AVCC</text>
<text x="60.3" y="74">AREF</text>
<text x="94.8" y="76.5">PC1/ADC1/PCINT9</text>
<text x="94.8" y="74">PC0/ADC0/PCINT8</text>
<text x="117.4" y="77.9">25</text>
<text x="117.4" y="75.3">24</text>
<text x="117.4" y="72.8">23</text>
<text x="127.6" y="74">A0</text>
<text x="127.6" y="76.5">A1</text>
<text x="133.4" y="72.5">XTAL1</text>
<text x="180.6" y="72.5">XTAL2</text>
<text x="299.3" y="75.2">10k</text>
<text x="322.6" y="72.7">Q0.0</text>
<text x="16.2" y="78.7" transform="rotate(-90 16.2 78.7)">3</text>
<text x="43.6" y="81.6">A6</text>
<text x="54.1" y="80.4">19</text>
<text x="54.1" y="82.9">22</text>
<text x="60.3" y="81.6">ADC6</text>
<text x="93.7" y="79">PC2/ADC2/PCINT10</text>
<text x="93.8" y="81.6">PC3/ADC3/PCINT11</text>
<text x="117.4" y="82.9">27</text>
<text x="117.4" y="80.4">26</text>
<text x="127.6" y="79">A2</text>
<text x="127.6" y="81.6">A3</text>
<text x="159.7" y="82.7" transform="rotate(-90 159.7 82.7)">2</text>
<text x="21.6" y="88.4">2</text>
<text x="30.5" y="87.2">A6</text>
<text x="43.6" y="84.2">A7</text>
<text x="60.3" y="84.2">ADC7</text>
<text x="88.6" y="84.2">PC4/ADC4/SDA/PCINT12</text>
<text x="88.9" y="86.7">PC5/ADC5/SCL/PCINT13</text>
<text x="92.1" y="89.2">PC6/RESET/PCINT14</text>
<text x="117.4" y="88">29</text>
<text x="117.4" y="85.5">28</text>
<text x="127.6" y="84.2">SDA</text>
<text x="127.6" y="86.7">SCL</text>
<text x="127.6" y="89.2">Slave</text>
<text x="355.8" y="88.7">A0</text>
<text x="355.8" y="86.2">A1</text>
<text x="367.2" y="87.5">1</text>
<text x="367.2" y="85">2</text>
<text x="16.2" y="95.1" transform="rotate(-90 16.2 95.1)">1</text>
<text x="58.7" y="93.2">ATMEGA328P</text>
<text x="354.6" y="93.8">D13</text>
<text x="367.2" y="95.2">1</text>
<text x="367.2" y="92.6">2</text>
<text x="19.3" y="96.2">10k</text>
<text x="268.3" y="101.4">24V</text>
<text x="287.9" y="97.1">24V</text>
<text x="301.4" y="101.1" transform="rotate(-90 301.4 101.1)">8</text>
<text x="353.6" y="96.4">GND</text>
<text x="245.2" y="103.9">10k</text>
<text x="295.6" y="105.8">3</text>
<text x="304.6" y="104.7">LM358N</text>
<text x="16.2" y="109.2" transform="rotate(-90 16.2 109.2)">3</text>
<text x="114.4" y="112.5">10k</text>
<text x="164.5" y="111.1">D9</text>
<text x="200.5" y="113.6">1k</text>
<text x="236.3" y="110.3">1k</text>
<text x="264.5" y="109.2">ZXMP4A16G</text>
<text x="295.6" y="110.9">2</text>
<text x="312" y="108.4">1</text>
<text x="320.3" y="112">3</text>
<text x="355.3" y="112.1">C2-</text>
<text x="367.5" y="110.9">1</text>
<text x="367.5" y="108.4">2</text>
<text x="21.6" y="118.9">2</text>
<text x="30.5" y="117.7">A7</text>
<text x="190.3" y="116.4">10k</text>
<text x="206.6" y="118.4">PMBT3904,215</text>
<text x="240.8" y="115.4">GND</text>
<text x="301.4" y="117.5" transform="rotate(-90 301.4 117.5)">4</text>
<text x="16.2" y="125.7" transform="rotate(-90 16.2 125.7)">1</text>
<text x="72.5" y="124.7" transform="rotate(-90 72.5 124.7)">Tx</text>
<text x="75" y="124.7" transform="rotate(-90 75 124.7)">Rx</text>
<text x="95.4" y="121.8">1</text>
<text x="98.9" y="125.8">RST</text>
<text x="109.3" y="121.8">2</text>
<text x="119.4" y="123">Slave</text>
<text x="245.2" y="123.2">10k</text>
<text x="330" y="122.3">C2- 100nF</text>
<text x="344.2" y="122.7">100nF</text>
<text x="19.3" y="126.7">10k</text>
<text x="115.9" y="133.4">100nF</text>
<text x="286.6" y="133.1">430</text>
<text x="302.6" y="134.9" transform="rotate(-90 302.6 134.9)">-5V</text>
<text x="312.2" y="133.1">500</text>
<text x="324.4" y="135.9">100nF</text>
<text x="30.5" y="140">JACK USB 2 TIPO B</text>
<text x="32.1" y="143.2">1</text>
<text x="66.6" y="142">1k</text>
<text x="76.8" y="142">1k</text>
<text x="100.3" y="139">DTR</text>
<text x="32.1" y="145.7">2</text>
<text x="32.1" y="148.2">3</text>
<text x="42.2" y="146.9">D-</text>
<text x="42.2" y="149.4">D+</text>
<text x="42.2" y="144.4">VCC</text>
<text x="79.4" y="147.5">2</text>
<text x="84.4" y="148.7">TxD</text>
<text x="92.1" y="148.7">R232</text>
<text x="100.9" y="147.5">15</text>
<text x="32.1" y="150.8">4/5/6</text>
<text x="79.4" y="150">3</text>
<text x="79.4" y="152.6">4</text>
<text x="79.4" y="155.1">5</text>
<text x="84.4" y="151.2">RxD</text>
<text x="84.4" y="153.8">V3</text>
<text x="91.5" y="153.8">DTR#</text>
<text x="91.6" y="151.2">RTS#</text>
<text x="100.9" y="150">14</text>
<text x="100.9" y="152.6">13</text>
<text x="100.9" y="155.1">12</text>
<text x="111.1" y="153.8">DTR</text>
<text x="289.2" y="155.5">24V</text>
<text x="52.9" y="161.1">100nF</text>
<text x="67.6" y="156.3">D+</text>
<text x="68.2" y="158.8">D-</text>
<text x="79.4" y="157.6">6</text>
<text x="79.4" y="160.2">7</text>
<text x="84.4" y="156.3">UD+</text>
<text x="84.4" y="158.8">UD-</text>
<text x="84.4" y="161.4">NC</text>
<text x="91.3" y="156.3">DCD#</text>
<text x="91.4" y="161.4">DSR#</text>
<text x="93.7" y="158.8">RI#</text>
<text x="100.9" y="157.6">11</text>
<text x="100.9" y="160.2">10</text>
<text x="270.8" y="159.9">24V</text>
<text x="302.7" y="159.6" transform="rotate(-90 302.7 159.6)">8</text>
<text x="12.2" y="167.5">1</text>
<text x="79.4" y="162.7">8</text>
<text x="82.9" y="167.9">CH340C</text>
<text x="84.4" y="163.9">NC</text>
<text x="91.6" y="163.9">CTS#</text>
<text x="100.9" y="162.7">9</text>
<text x="137" y="162.8">1k</text>
<text x="246.4" y="162.3">10k</text>
<text x="266.5" y="167.7">ZXMP4A16G</text>
<text x="296.8" y="164.2">5</text>
<text x="305.9" y="163.1">LM358N</text>
<text x="313.2" y="166.8">7</text>
<text x="368.7" y="166.8">2</text>
<text x="12.2" y="170.1">2</text>
<text x="136.4" y="168.9" transform="rotate(-90 136.4 168.9)">A</text>
<text x="165" y="169.5">D6</text>
<text x="199.2" y="172">1k</text>
<text x="237.5" y="168.7">1k</text>
<text x="242.1" y="173.8">GND</text>
<text x="296.8" y="169.3">6</text>
<text x="321.6" y="170.5">3</text>
<text x="356.6" y="170.5">C1-</text>
<text x="368.7" y="169.3">1</text>
<text x="190.8" y="174.8">10k</text>
<text x="208.3" y="176.8">PMBT3904,215</text>
<text x="302.7" y="176" transform="rotate(-90 302.7 176)">4</text>
<text x="136.4" y="180.5" transform="rotate(-90 136.4 180.5)">K</text>
<text x="246.4" y="181.6">10k</text>
<text x="331.3" y="180.6">C1-</text>
<text x="335.1" y="182.6">100nF</text>
<text x="346.3" y="182.6">100nF</text>
<text x="36.4" y="191.1" transform="rotate(-90 36.4 191.1)">24V</text>
<text x="287.8" y="191.5">430</text>
<text x="313.5" y="191.5">500</text>
<text x="23.4" y="197.6">B330A-13-F</text>
<text x="303.9" y="193.3" transform="rotate(-90 303.9 193.3)">-5V</text>
<text x="327.2" y="197.4">100nF</text>
<text x="111.9" y="201.3">1</text>
<text x="115.4" y="198.1">LM2576-5,0</text>
<text x="116.9" y="202.5">VIN</text>
<text x="131.9" y="202.5">FB</text>
<text x="138.5" y="201.3">4</text>
<text x="197.3" y="203.8" transform="rotate(-90 197.3 203.8)">1</text>
<text x="233.1" y="202.3">2</text>
<text x="238.1" y="203.5">CAP+</text>
<text x="248.1" y="203.5">V+</text>
<text x="254.6" y="202.3">8</text>
<text x="33.2" y="209.2">1</text>
<text x="41.5" y="206.3">7810</text>
<text x="59.7" y="209.2">2</text>
<text x="96.4" y="207.6" transform="rotate(-90 96.4 207.6)">1</text>
<text x="111.9" y="206.4">5</text>
<text x="116.9" y="207.6">ON/OFF</text>
<text x="130.1" y="207.6">OUT</text>
<text x="138.5" y="206.4">2</text>
<text x="149.7" y="209.1">100u</text>
<text x="181.5" y="204.5" transform="rotate(-90 181.5 204.5)">1</text>
<text x="219.3" y="208.3">10uF</text>
<text x="233.1" y="207.4">4</text>
<text x="233.1" y="210">6</text>
<text x="238.1" y="208.6">CAP-</text>
<text x="254.6" y="210">5</text>
<text x="38.2" y="210.4">VI</text>
<text x="47.8" y="215.9" transform="rotate(-90 47.8 215.9)">GND</text>
<text x="52.8" y="210.4">VO</text>
<text x="87.7" y="210.4">10V</text>
<text x="100.9" y="215.7">1000uF</text>
<text x="118.7" y="210.2">TAB</text>
<text x="128.5" y="210.2">GND</text>
<text x="181.5" y="215.8" transform="rotate(-90 181.5 215.8)">2</text>
<text x="186" y="212.6">1000uF</text>
<text x="197.3" y="215.1" transform="rotate(-90 197.3 215.1)">2</text>
<text x="201.7" y="211.9">1000uF</text>
<text x="233.1" y="212.5">7</text>
<text x="238.1" y="211.2">LV</text>
<text x="238.1" y="213.7">OSC</text>
<text x="244.7" y="211.2">VOUT</text>
<text x="246" y="213.7">GND</text>
<text x="254.6" y="214.9">3</text>
<text x="279.5" y="211.2">-5V</text>
<text x="29.4" y="219.5" transform="rotate(-90 29.4 219.5)">+</text>
<text x="46.6" y="220.9" transform="rotate(-90 46.6 220.9)">3</text>
<text x="77.6" y="216.5" transform="rotate(-90 77.6 216.5)">+</text>
<text x="96.4" y="218.9" transform="rotate(-90 96.4 218.9)">2</text>
<text x="118.9" y="216.4">6</text>
<text x="129.1" y="216.4">3</text>
<text x="148.9" y="216.2">B330A-13-F</text>
<text x="236.5" y="217.7">ICL7660</text>
<text x="275.4" y="221.5">10uF</text>
<text x="33.8" y="227.6">470uF</text>
<text x="77.6" y="227.3" transform="rotate(-90 77.6 227.3)">-</text>
<text x="82.1" y="224.6">220uF</text>
<text x="13.3" y="228.9">100nF</text>
<text x="29.3" y="230.4" transform="rotate(-90 29.3 230.4)">-</text>
<text x="57.5" y="228.9">100nF</text>
</g>
<g font-size="1.7">
<text x="17.2" y="24.3" transform="rotate(-90 17.2 24.3)">48%</text>
<text x="17.2" y="57.3" transform="rotate(-90 17.2 57.3)">73%</text>
<text x="17.2" y="87.9" transform="rotate(-90 17.2 87.9)">45%</text>
<text x="17.1" y="117.9" transform="rotate(-90 17.1 117.9)">1%</text>
</g>
</svg>
